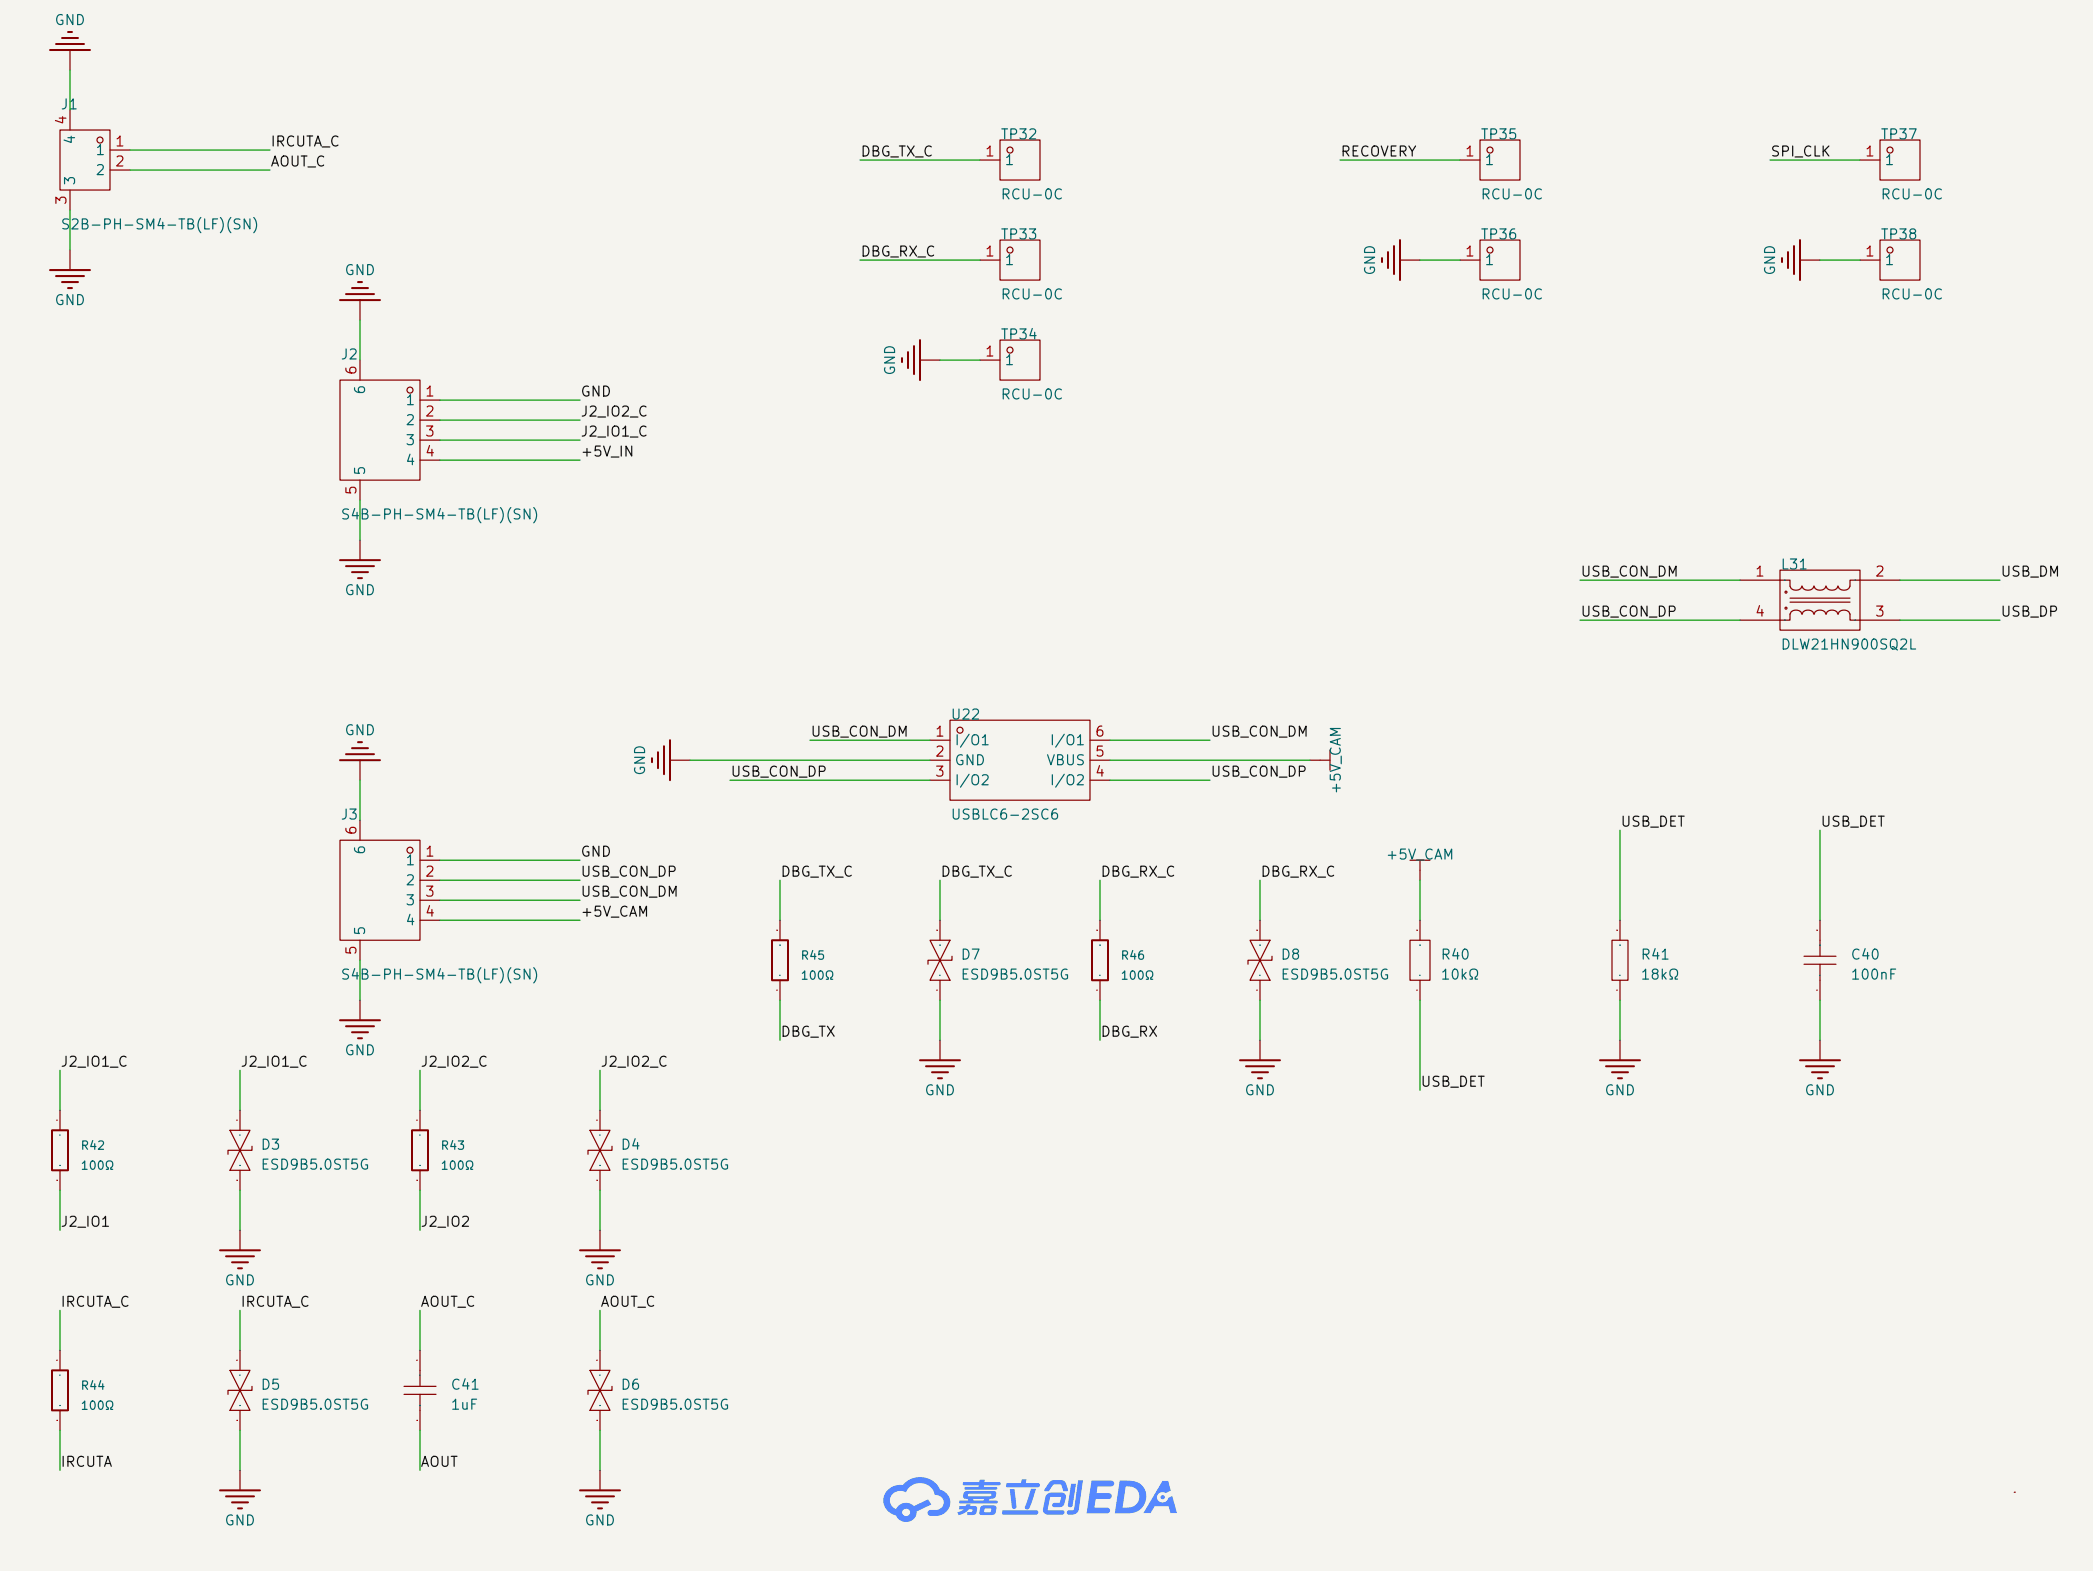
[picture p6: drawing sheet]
<svg xmlns="http://www.w3.org/2000/svg" width="266mm" height="199mm" viewBox="0 0 266 199" stroke-linecap="round" stroke-linejoin="round" font-family="sans-serif">
<path d="M0 0h265.8v199.5h-265.8z" fill="#f5f4ef" stroke="#f5f4ef" stroke-width=".13"/>
<g fill="none" stroke="#840000" stroke-width=".15">
<path d="M7.6 16.5h6.4v7.6h-6.4zM8.9 6.4v2.5M8.9 14v2.5M14 19.1h2.5M8.9 24.1v2.6M8.9 31.8v2.5M14 21.6h2.5M45.7 38.1v2.5M236.2 33h2.6M238.8 30.5h5v5.1h-5zM45.7 68.6v2.5M45.7 96.5v2.6"/>
<path d="M204.7 119.4h2.1v5.1h-2.1zM205.7 116.8v2.6M119.4 132.1v2.5M205.7 124.5v2.5M231.1 132.1v2.5M74.9 174h2.6l-1.3 2.5zM76.2 176.5l1.3 2.6h-2.6zM76.2 171.5v2.5M76.2 179.1v2.5M77.7 176v.5h-3v.5M255.8 189.5h.1"/>
<circle cx="12.7" cy="17.8" r=".38"/>
<circle cx="240" cy="31.8" r=".38"/>
</g>
<g fill="none" stroke="#840000" stroke-width=".25">
<path d="M6.3 6.4h5.1M7.1 5.6h3.6M7.9 4.8h2M8.6 4.1h.5M6.3 34.3h5.1M7.1 35.1h3.6M7.9 35.8h2M8.6 36.6h.5M43.2 38.1h5.1M43.9 37.3h3.6M44.7 36.6h2M45.5 35.8h.5"/>
<path d="M43.2 71.1h5.1M43.9 71.9h3.6M44.7 72.6h2M45.5 73.4h.5M43.2 96.5h5.1M43.9 95.8h3.6M44.7 95h2M45.5 94.2h.5M116.8 134.6h5.1M117.6 135.4h3.6M118.4 136.1h2M119.1 136.9h.5"/>
<path d="M228.6 134.6h5.1M229.4 135.4h3.5M230.1 136.1h2.1M230.9 136.9h.5"/>
</g>
<g fill="#58f">
<path d="M112.7 189.2a2.61 2.61 0 0 1 2-.7l.4-.4a2.84 2.84 0 0 1 4.3 1 1.69 1.69 0 0 1 1.3 1.9 1.69 1.69 0 0 1-1.8 1.5l-.8-.1-.2-.1-.1-.2 .2-.4h1.1l.4-.2 .2-.3 .2-.4-.1-.4-.3-.4-.4-.2a.35 .35 0 0 1-.4 0 .35 .35 0 0 1-.1-.4 1.95 1.95 0 0 0-1.8-1.1 1.95 1.95 0 0 0-1.7 1.2l-.8-.2-.7 .2a1.17 1.17 0 0 0-.6 1.1 1.17 1.17 0 0 0 .8 1 1.4 1.4 0 0 1 2.3-.4l1.8-.8 .4 .6-1.9 .9v.2a1.41 1.41 0 0 1-1.2 1.1 1.41 1.41 0 0 1-1.5-.8l-.7-.4h1.6l.1 .4 .4 .1 .4-.2 .1-.4-.2-.2-.4-.1-.3 .1-.1 .3h-1.6a1.85 1.85 0 0 1-.3-2.8z"/>
<path d="M121.9 191.2h.7l.2-.2h.5l-.1 .2h.7l.2 .3-.1 .7-.4 .1-.8 .1v-.4h.5l.2-.1v-.2l-.5-.1a2.12 2.12 0 0 1-1.3 .8l-.1-.4 .8-.4h-.6z"/>
<path d="M122.3 188.2h2.1l.1-.3h.6l-.1 .3h1.9l.2 .2-.2 .2h-1.9l-.1 .2h1.6l.2 .2-.2 .1h-3.9h-.1v-.3h1.8v-.2h-1.9l-.1-.1z"/>
<path d="M122.5 189.4l.3-.1h3.5l.2 .3-.1 .5-.2 .2h-.5l-.2 .2h1.1l.1 .1v.2l-.2 .1h-4.6l-.1-.1 .1-.3h1.1l-.1-.2h.7l.1 .2h1.2l.1-.2h-2.4l-.3-.1v-.3h.6l.1 .1h2.8l.1-.1v-.2h-.1h-2.7h-.2v.2h-.6z"/>
<path d="M124.6 191.3l.3-.2 1.5 .1 .1 .2-.1 .7-.1 .2-.3 .1-1.5-.1-.1-.1v-.3l1.3 .1 .1-.1 .1-.3-.1-.1h-.6l-.2 .1v.3h-.6z"/>
<path d="M128.2 189.1h.6l.3 2.2-.2 .3h-.3l-.1-.2z"/>
<path d="M127.8 188.3h1.9l.1-.4 .6-.1-.1 .5h1.5l.2 .1 .1 .2-.1 .2h-.2h-3.9l-.1-.1z"/>
<path d="M130.9 189h.7l-.8 2.4-.2 .2h-.2l-.2-.1v-.2z"/>
<path d="M127.3 191.8h4.3h.2l.1 .2-.1 .2-.2 .1h-4.2l-.1-.1z"/>
<path d="M133.3 188.2l.5-.3 1.3 .1 .3 .3 .2 1h-.6l-.3-.8h-.8l-.2 .1-.5 .7h-.5l-.1-.1z"/>
<path d="M133 189.7l.5-.2h1.4l.4 .2 .1 .4-.3 .9-.1 .2-.4 .2-.9-.1-.1-.2 .2-.2 .8-.1 .2-.7h-1.4l-.4 1.6 .2 .1h1.8l.2 .2-.1 .2-.2 .1h-1.8l-.5-.2-.1-.5 .3-1.5z"/>
<path d="M136 188.4h.6l-.4 2.7-.1 .2-.2 .1-.2-.1-.1-.2z"/>
<path d="M136.9 188h.6l-.5 3.6a.86 .86 0 0 1-.8 .7h-.6l-.1-.3 .2-.2h.6l.1-.2z"/>
<path d="M138.6 188h2.5l.4 .2v.3l-.3 .2h-1.8l-.1 .9h1.6l.2 .2 .1 .2-.1 .2-.2 .1h-1.8l-.1 1.1 1.7 .1 .3 .3-.2 .3h-2.8z"/>
<path d="M142.2 188h1.3l.7 .1 .7 .3 .4 .6 .3 .7-.1 .8-.3 .8-.6 .5-1 .3-2 .1 .1-.8h1.5l.6-.1 .6-.4 .3-.6-.1-.7-.3-.5-.5-.3-.8-.1-.4 2.7h-.9z"/>
<path d="M147.6 188h.7l.4 1.3-.6 .3-.5-.1-.4 .1-.3 .3 .1 .5 .3 .3 .5 .1 .4-.2 .2-.4 .5-.3 .6 2.2h-.8l-.3-.9h-1.8l-.5 .9h-.9z"/>
<circle cx="147.7" cy="190.1" r=".27"/>
</g>
<g fill="none" stroke="#840000" stroke-width=".15">
<path d="M127 17.8h5.1v5.1h-5.1zM188 17.8h5v5.1h-5zM238.8 17.8h5v5.1h-5zM124.5 33h2.5M124.5 20.3h2.5M127 30.5h5.1v5.1h-5.1zM177.8 33h2.5M185.4 33h2.6M185.4 20.3h2.6M188 30.5h5v5.1h-5zM228.6 33h2.5M236.2 20.3h2.6"/>
<path d="M43.2 48.3h10.1v12.7h-10.1zM45.7 45.7v2.6M53.3 50.8h2.6M53.3 53.3h2.6M53.3 55.9h2.6M53.3 58.4h2.6M116.8 45.7h2.6M124.5 45.7h2.5M127 43.2h5.1v5.1h-5.1zM45.7 61v2.5M221 73.7h6.3v.7a.82 .82 0 0 0 .8 .5 .82 .82 0 0 0 .8-.5 .82 .82 0 0 0 .7 .5 .82 .82 0 0 0 .8-.5 .82 .82 0 0 0 .7 .5 .82 .82 0 0 0 .8-.5 .82 .82 0 0 0 .8 .5 .82 .82 0 0 0 .7-.5 .82 .82 0 0 0 .8 .5 .82 .82 0 0 0 .7-.5v-.7h6.4M221 78.7h6.3v-.7a.82 .82 0 0 1 .8-.5 .82 .82 0 0 1 .8 .5 .82 .82 0 0 1 .7-.5 .82 .82 0 0 1 .8 .5 .82 .82 0 0 1 .7-.5 .82 .82 0 0 1 .8 .5 .82 .82 0 0 1 .8-.5 .82 .82 0 0 1 .7 .5 .82 .82 0 0 1 .8-.5 .82 .82 0 0 1 .7 .5v.7h6.4"/>
<path d="M226.1 72.4h10.1v7.6h-10.1zM227.3 75.9h7.6M227.3 76.5h7.6M85.1 96.5h2.5M118.1 96.5h2.5M118.1 94h2.5M118.1 99.1h2.5M120.6 91.4h17.8v10.2h-17.8zM138.4 96.5h2.6M138.4 94h2.6M138.4 99.1h2.6M166.4 96.5h2.5"/>
<path d="M168.9 95.3v2.5M43.2 106.7h10.1v12.7h-10.1zM45.7 104.1v2.6M45.7 119.4v2.5M53.3 109.2h2.6M53.3 111.8h2.6M53.3 114.3h2.6M53.3 116.8h2.6M99.1 116.8v2.6M118.1 119.4h2.5l-1.2 2.5zM119.4 116.8v2.6M139.7 116.8v2.6"/>
<path d="M158.7 119.4h2.6l-1.3 2.5zM160 116.8v2.6M179.1 119.4h2.5v5.1h-2.5zM179.1 109.2h2.5M180.3 109.2v2.6M180.3 116.8v2.6M231.1 116.8v4.6M45.7 127v2.5M99.1 124.5v2.5M119.4 121.9l1.2 2.6h-2.5zM119.4 124.5v2.5M120.9 121.4v.5h-3v.5"/>
<path d="M139.7 124.5v2.5M160 121.9l1.3 2.6h-2.6zM160 124.5v2.5M160 132.1v2.5M161.5 121.4v.5h-3v.5M180.3 124.5v2.5M205.7 132.1v2.5M229.1 121.4h4.1M229.1 122.4h4.1M231.1 122.4v4.6M7.6 141v2.5M7.6 148.6v2.5"/>
<path d="M29.2 143.5h2.5l-1.2 2.6zM30.5 146.1l1.2 2.5h-2.5zM30.5 141v2.5M30.5 148.6v2.5M30.5 156.2v2.6M32 145.5v.6h-3v.5M53.3 141v2.5M53.3 148.6v2.5M74.9 143.5h2.6l-1.3 2.6zM76.2 146.1l1.3 2.5h-2.6zM76.2 141v2.5M76.2 148.6v2.5"/>
<path d="M76.2 156.2v2.6M77.7 145.5v.6h-3v.5M7.6 171.5v2.5M7.6 179.1v2.5M29.2 174h2.5l-1.2 2.5zM30.5 176.5l1.2 2.6h-2.5zM30.5 171.5v2.5M30.5 179.1v2.5M32 176v.5h-3v.5M51.3 177h4.1M51.3 176h4.1M53.3 171.5v4.5"/>
<path d="M53.3 177v4.6M30.5 186.7v2.5M76.2 186.7v2.5"/>
<circle cx="128.3" cy="19.1" r=".38"/>
<circle cx="189.2" cy="19.1" r=".38"/>
<circle cx="240" cy="19.1" r=".38"/>
<circle cx="128.3" cy="31.8" r=".38"/>
<circle cx="189.2" cy="31.8" r=".38"/>
<circle cx="52.1" cy="49.5" r=".38"/>
<circle cx="128.3" cy="44.5" r=".38"/>
<circle cx="226.8" cy="77.2" r=".13"/>
<circle cx="226.8" cy="75.2" r=".13"/>
<circle cx="121.9" cy="92.7" r=".38"/>
<circle cx="52.1" cy="108" r=".38"/>
</g>
<g fill="none" stroke="#840000" stroke-width=".25">
<path d="M175.5 32.8v.5M176.3 32v2M177 31.2v3.6M177.8 30.5v5.1M226.3 32.8v.5M227.1 32v2M227.8 31.2v3.6M228.6 30.5v5.1M114.6 45.5v.5M115.3 44.7v2M116.1 43.9v3.6M116.8 43.2v5.1"/>
<path d="M82.8 96.3v.5M83.6 95.5v2M84.3 94.7v3.6M85.1 94v5.1M98 119.4h2.1v5.1h-2.1zM138.7 119.4h2v5.1h-2zM43.2 129.5h5.1M43.9 130.3h3.6M44.7 131.1h2M45.5 131.8h.5M157.5 134.6h5.1M158.2 135.4h3.6"/>
<path d="M159 136.1h2M159.8 136.9h.5M203.2 134.6h5.1M204 135.4h3.5M204.7 136.1h2.1M205.5 136.9h.5M6.6 143.5h2v5.1h-2zM27.9 158.8h5.1M28.7 159.5h3.6M52.3 143.5h2.1v5.1h-2.1zM73.7 158.8h5M74.4 159.5h3.6"/>
<path d="M6.6 174h2v5.1h-2zM29.5 160.3h2M30.2 161h.5M75.2 160.3h2M75.9 161h.6M27.9 189.2h5.1M28.7 190h3.6M29.5 190.8h2M30.2 191.5h.5M73.7 189.2h5M74.4 190h3.6M75.2 190.8h2"/>
<path d="M75.9 191.5h.6"/>
</g>
<g fill="none" stroke="#009600" stroke-width=".15">
<path d="M8.9 8.9v5.1M16.5 19.1h17.8M8.9 26.7v5.1M16.5 21.6h17.8M109.2 33h15.3M109.2 20.3h15.3M170.2 20.3h15.2M180.3 33h5.1M224.8 20.3h11.4M231.1 33h5.1M45.7 40.6v5.1M55.9 55.9h17.8"/>
<path d="M55.9 50.8h17.8M55.9 53.3h17.8M55.9 58.4h17.8M119.4 45.7h5.1M45.7 63.5v5.1M200.7 78.7h20.3M200.7 73.7h20.3M241.3 78.7h12.7M241.3 73.7h12.7M45.7 99.1v5M87.6 96.5h30.5M92.7 99.1h25.4"/>
<path d="M102.9 94h15.2M141 94h12.7M141 99.1h12.7M141 96.5h25.4M55.9 116.8h17.8M55.9 109.2h17.8M55.9 114.3h17.8M55.9 111.8h17.8M99.1 111.8v5M119.4 111.8v5M139.7 111.8v5M160 111.8v5"/>
<path d="M180.3 111.8v5M205.7 105.4v11.4M231.1 105.4v11.4M7.6 135.9v5.1M30.5 135.9v5.1M45.7 121.9v5.1M53.3 135.9v5.1M76.2 135.9v5.1M99.1 127v5.1M119.4 127v5.1M139.7 127v5.1M160 127v5.1"/>
<path d="M180.3 127v11.4M205.7 127v5.1M231.1 127v5.1M7.6 151.1v5.1M30.5 151.1v5.1M53.3 151.1v5.1M76.2 151.1v5.1M7.6 166.4v5.1M30.5 166.4v5.1M53.3 166.4v5.1M76.2 166.4v5.1M7.6 181.6v5.1"/>
<path d="M30.5 181.6v5.1M53.3 181.6v5.1M76.2 181.6v5.1"/>
</g>
<g font-size="1.3" fill="#006464">
<text x="6.8" y="3.5">GND</text>
<text x="7.6" y="14.2">J1</text>
<text x="9.9" y="23.6" transform="rotate(-90 9.9 23.6)">3</text>
<text x="9.9" y="18.5" transform="rotate(-90 9.9 18.5)">4</text>
<text x="12" y="20">1</text>
<text x="12" y="22.6">2</text>
<text x="127" y="18">TP32</text>
<text x="127.5" y="21.3">1</text>
<text x="187.9" y="18">TP35</text>
<text x="188.4" y="21.3">1</text>
<text x="238.7" y="18">TP37</text>
<text x="239.2" y="21.3">1</text>
<text x="7.6" y="29.4">S2B-PH-SM4-TB(LF)(SN)</text>
<text x="127" y="25.6">RCU-0C</text>
<text x="187.9" y="25.6">RCU-0C</text>
<text x="238.7" y="25.6">RCU-0C</text>
<text x="43.7" y="35.3">GND</text>
<text x="127" y="30.7">TP33</text>
<text x="127.5" y="34">1</text>
<text x="175" y="35.1" transform="rotate(-90 175 35.1)">GND</text>
<text x="187.9" y="30.7">TP36</text>
<text x="188.4" y="34">1</text>
<text x="225.8" y="35.1" transform="rotate(-90 225.8 35.1)">GND</text>
<text x="238.7" y="30.7">TP38</text>
<text x="239.2" y="34">1</text>
<text x="6.8" y="39.1">GND</text>
<text x="127" y="38.3">RCU-0C</text>
<text x="187.9" y="38.3">RCU-0C</text>
<text x="238.7" y="38.3">RCU-0C</text>
<text x="43.2" y="46">J2</text>
<text x="114" y="47.8" transform="rotate(-90 114 47.8)">GND</text>
<text x="127" y="43.4">TP34</text>
<text x="127.5" y="46.7">1</text>
<text x="46.7" y="50.2" transform="rotate(-90 46.7 50.2)">6</text>
<text x="51.4" y="51.8">1</text>
<text x="127" y="51">RCU-0C</text>
<text x="51.4" y="54.3">2</text>
<text x="51.4" y="56.8">3</text>
<text x="51.4" y="59.4">4</text>
<text x="46.7" y="60.5" transform="rotate(-90 46.7 60.5)">5</text>
<text x="43.2" y="66.3">S4B-PH-SM4-TB(LF)(SN)</text>
<text x="43.7" y="75.9">GND</text>
<text x="226" y="72.6">L31</text>
<text x="226" y="82.8">DLW21HN900SQ2L</text>
<text x="43.7" y="93.7">GND</text>
<text x="120.6" y="91.7">U22</text>
<text x="121.1" y="94.9">I/O1</text>
<text x="133.2" y="94.9">I/O1</text>
<text x="82.2" y="98.6" transform="rotate(-90 82.2 98.6)">GND</text>
<text x="121.1" y="97.5">GND</text>
<text x="121.1" y="100">I/O2</text>
<text x="132.8" y="97.5">VBUS</text>
<text x="133.2" y="100">I/O2</text>
<text x="170.6" y="101" transform="rotate(-90 170.6 101)">+5V_CAM</text>
<text x="43.2" y="104.4">J3</text>
<text x="120.6" y="104.4">USBLC6-2SC6</text>
<text x="46.7" y="108.6" transform="rotate(-90 46.7 108.6)">6</text>
<text x="51.4" y="110.2">1</text>
<text x="51.4" y="112.7">2</text>
<text x="175.9" y="109.5">+5V_CAM</text>
<text x="46.7" y="118.9" transform="rotate(-90 46.7 118.9)">5</text>
<text x="51.4" y="115.3">3</text>
<text x="51.4" y="117.8">4</text>
<text x="43.2" y="124.7">S4B-PH-SM4-TB(LF)(SN)</text>
<text x="121.9" y="122.2">D7</text>
<text x="121.9" y="124.7">ESD9B5.0ST5G</text>
<text x="162.5" y="122.2">D8</text>
<text x="162.5" y="124.7">ESD9B5.0ST5G</text>
<text x="182.9" y="122.2">R40</text>
<text x="182.9" y="124.7">10kΩ</text>
<text x="208.3" y="122.2">R41</text>
<text x="208.3" y="124.7">18kΩ</text>
<text x="234.9" y="122.2">C40</text>
<text x="234.9" y="124.7">100nF</text>
<text x="43.7" y="134.3">GND</text>
<text x="117.3" y="139.4">GND</text>
<text x="158" y="139.4">GND</text>
<text x="203.7" y="139.4">GND</text>
<text x="229.1" y="139.4">GND</text>
<text x="33" y="146.3">D3</text>
<text x="33" y="148.8">ESD9B5.0ST5G</text>
<text x="78.7" y="146.3">D4</text>
<text x="78.7" y="148.8">ESD9B5.0ST5G</text>
<text x="28.4" y="163.5">GND</text>
<text x="74.1" y="163.5">GND</text>
<text x="33" y="176.8">D5</text>
<text x="33" y="179.3">ESD9B5.0ST5G</text>
<text x="57.1" y="176.8">C41</text>
<text x="57.1" y="179.3">1uF</text>
<text x="78.7" y="176.8">D6</text>
<text x="78.7" y="179.3">ESD9B5.0ST5G</text>
<text x="28.4" y="194">GND</text>
<text x="74.1" y="194">GND</text>
</g>
<g font-size="1.3" fill="#a90000">
<text x="8.8" y="16" transform="rotate(-90 8.8 16)">4</text>
<text x="14.5" y="18.9">1</text>
<text x="14.5" y="21.5">2</text>
<text x="125" y="20.2">1</text>
<text x="186" y="20.2">1</text>
<text x="236.8" y="20.2">1</text>
<text x="8.8" y="26.1" transform="rotate(-90 8.8 26.1)">3</text>
<text x="125" y="32.9">1</text>
<text x="186" y="32.9">1</text>
<text x="236.8" y="32.9">1</text>
<text x="45.6" y="47.7" transform="rotate(-90 45.6 47.7)">6</text>
<text x="125" y="45.6">1</text>
<text x="53.9" y="50.7">1</text>
<text x="53.9" y="53.2">2</text>
<text x="53.9" y="55.7">3</text>
<text x="53.9" y="58.3">4</text>
<text x="45.6" y="63" transform="rotate(-90 45.6 63)">5</text>
<text x="222.8" y="73.5">1</text>
<text x="238" y="73.5">2</text>
<text x="222.8" y="78.6">4</text>
<text x="238" y="78.6">3</text>
<text x="118.6" y="93.8">1</text>
<text x="139" y="93.8">6</text>
<text x="118.6" y="96.4">2</text>
<text x="118.6" y="98.9">3</text>
<text x="139" y="98.9">4</text>
<text x="139" y="96.4">5</text>
<text x="45.6" y="106.1" transform="rotate(-90 45.6 106.1)">6</text>
<text x="53.9" y="109.1">1</text>
<text x="53.9" y="111.6">2</text>
<text x="53.9" y="114.2">3</text>
<text x="53.9" y="116.7">4</text>
<text x="45.6" y="121.4" transform="rotate(-90 45.6 121.4)">5</text>
</g>
<g font-size="1.3" fill="#0f0f0f">
<text x="34.3" y="18.9">IRCUTA_C</text>
<text x="34.3" y="21.5">AOUT_C</text>
<text x="109.2" y="20.2">DBG_TX_C</text>
<text x="170.2" y="20.2">RECOVERY</text>
<text x="224.8" y="20.2">SPI_CLK</text>
<text x="109.2" y="32.9">DBG_RX_C</text>
<text x="73.6" y="53.2">J2_IO2_C</text>
<text x="73.6" y="50.7">GND</text>
<text x="73.6" y="58.3">+5V_IN</text>
<text x="73.6" y="55.8">J2_IO1_C</text>
<text x="200.6" y="73.5">USB_CON_DM</text>
<text x="254" y="73.5">USB_DM</text>
<text x="200.6" y="78.6">USB_CON_DP</text>
<text x="254" y="78.6">USB_DP</text>
<text x="102.8" y="93.9">USB_CON_DM</text>
<text x="153.6" y="93.9">USB_CON_DM</text>
<text x="92.7" y="98.9">USB_CON_DP</text>
<text x="153.6" y="98.9">USB_CON_DP</text>
<text x="205.7" y="105.3">USB_DET</text>
<text x="231.1" y="105.3">USB_DET</text>
<text x="73.6" y="111.6">USB_CON_DP</text>
<text x="73.6" y="109.1">GND</text>
<text x="99" y="111.6">DBG_TX_C</text>
<text x="119.4" y="111.6">DBG_TX_C</text>
<text x="139.7" y="111.6">DBG_RX_C</text>
<text x="160" y="111.6">DBG_RX_C</text>
<text x="73.6" y="116.7">+5V_CAM</text>
<text x="73.6" y="114.2">USB_CON_DM</text>
<text x="99" y="132">DBG_TX</text>
<text x="139.7" y="132">DBG_RX</text>
<text x="7.6" y="135.8">J2_IO1_C</text>
<text x="30.5" y="135.8">J2_IO1_C</text>
<text x="53.3" y="135.8">J2_IO2_C</text>
<text x="76.2" y="135.8">J2_IO2_C</text>
<text x="180.3" y="138.3">USB_DET</text>
<text x="7.6" y="156.1">J2_IO1</text>
<text x="53.3" y="156.1">J2_IO2</text>
<text x="7.6" y="166.2">IRCUTA_C</text>
<text x="30.5" y="166.2">IRCUTA_C</text>
<text x="53.3" y="166.2">AOUT_C</text>
<text x="76.2" y="166.2">AOUT_C</text>
<text x="7.6" y="186.6">IRCUTA</text>
<text x="53.3" y="186.6">AOUT</text>
</g>
<g font-size="1.1" fill="#006464">
<text x="101.6" y="122.1">R45</text>
<text x="101.6" y="124.7">100Ω</text>
<text x="142.2" y="122.1">R46</text>
<text x="142.2" y="124.7">100Ω</text>
<text x="10.1" y="146.2">R42</text>
<text x="10.1" y="148.8">100Ω</text>
<text x="55.9" y="146.2">R43</text>
<text x="55.9" y="148.8">100Ω</text>
<text x="10.1" y="176.7">R44</text>
<text x="10.1" y="179.3">100Ω</text>
</g>
</svg>
